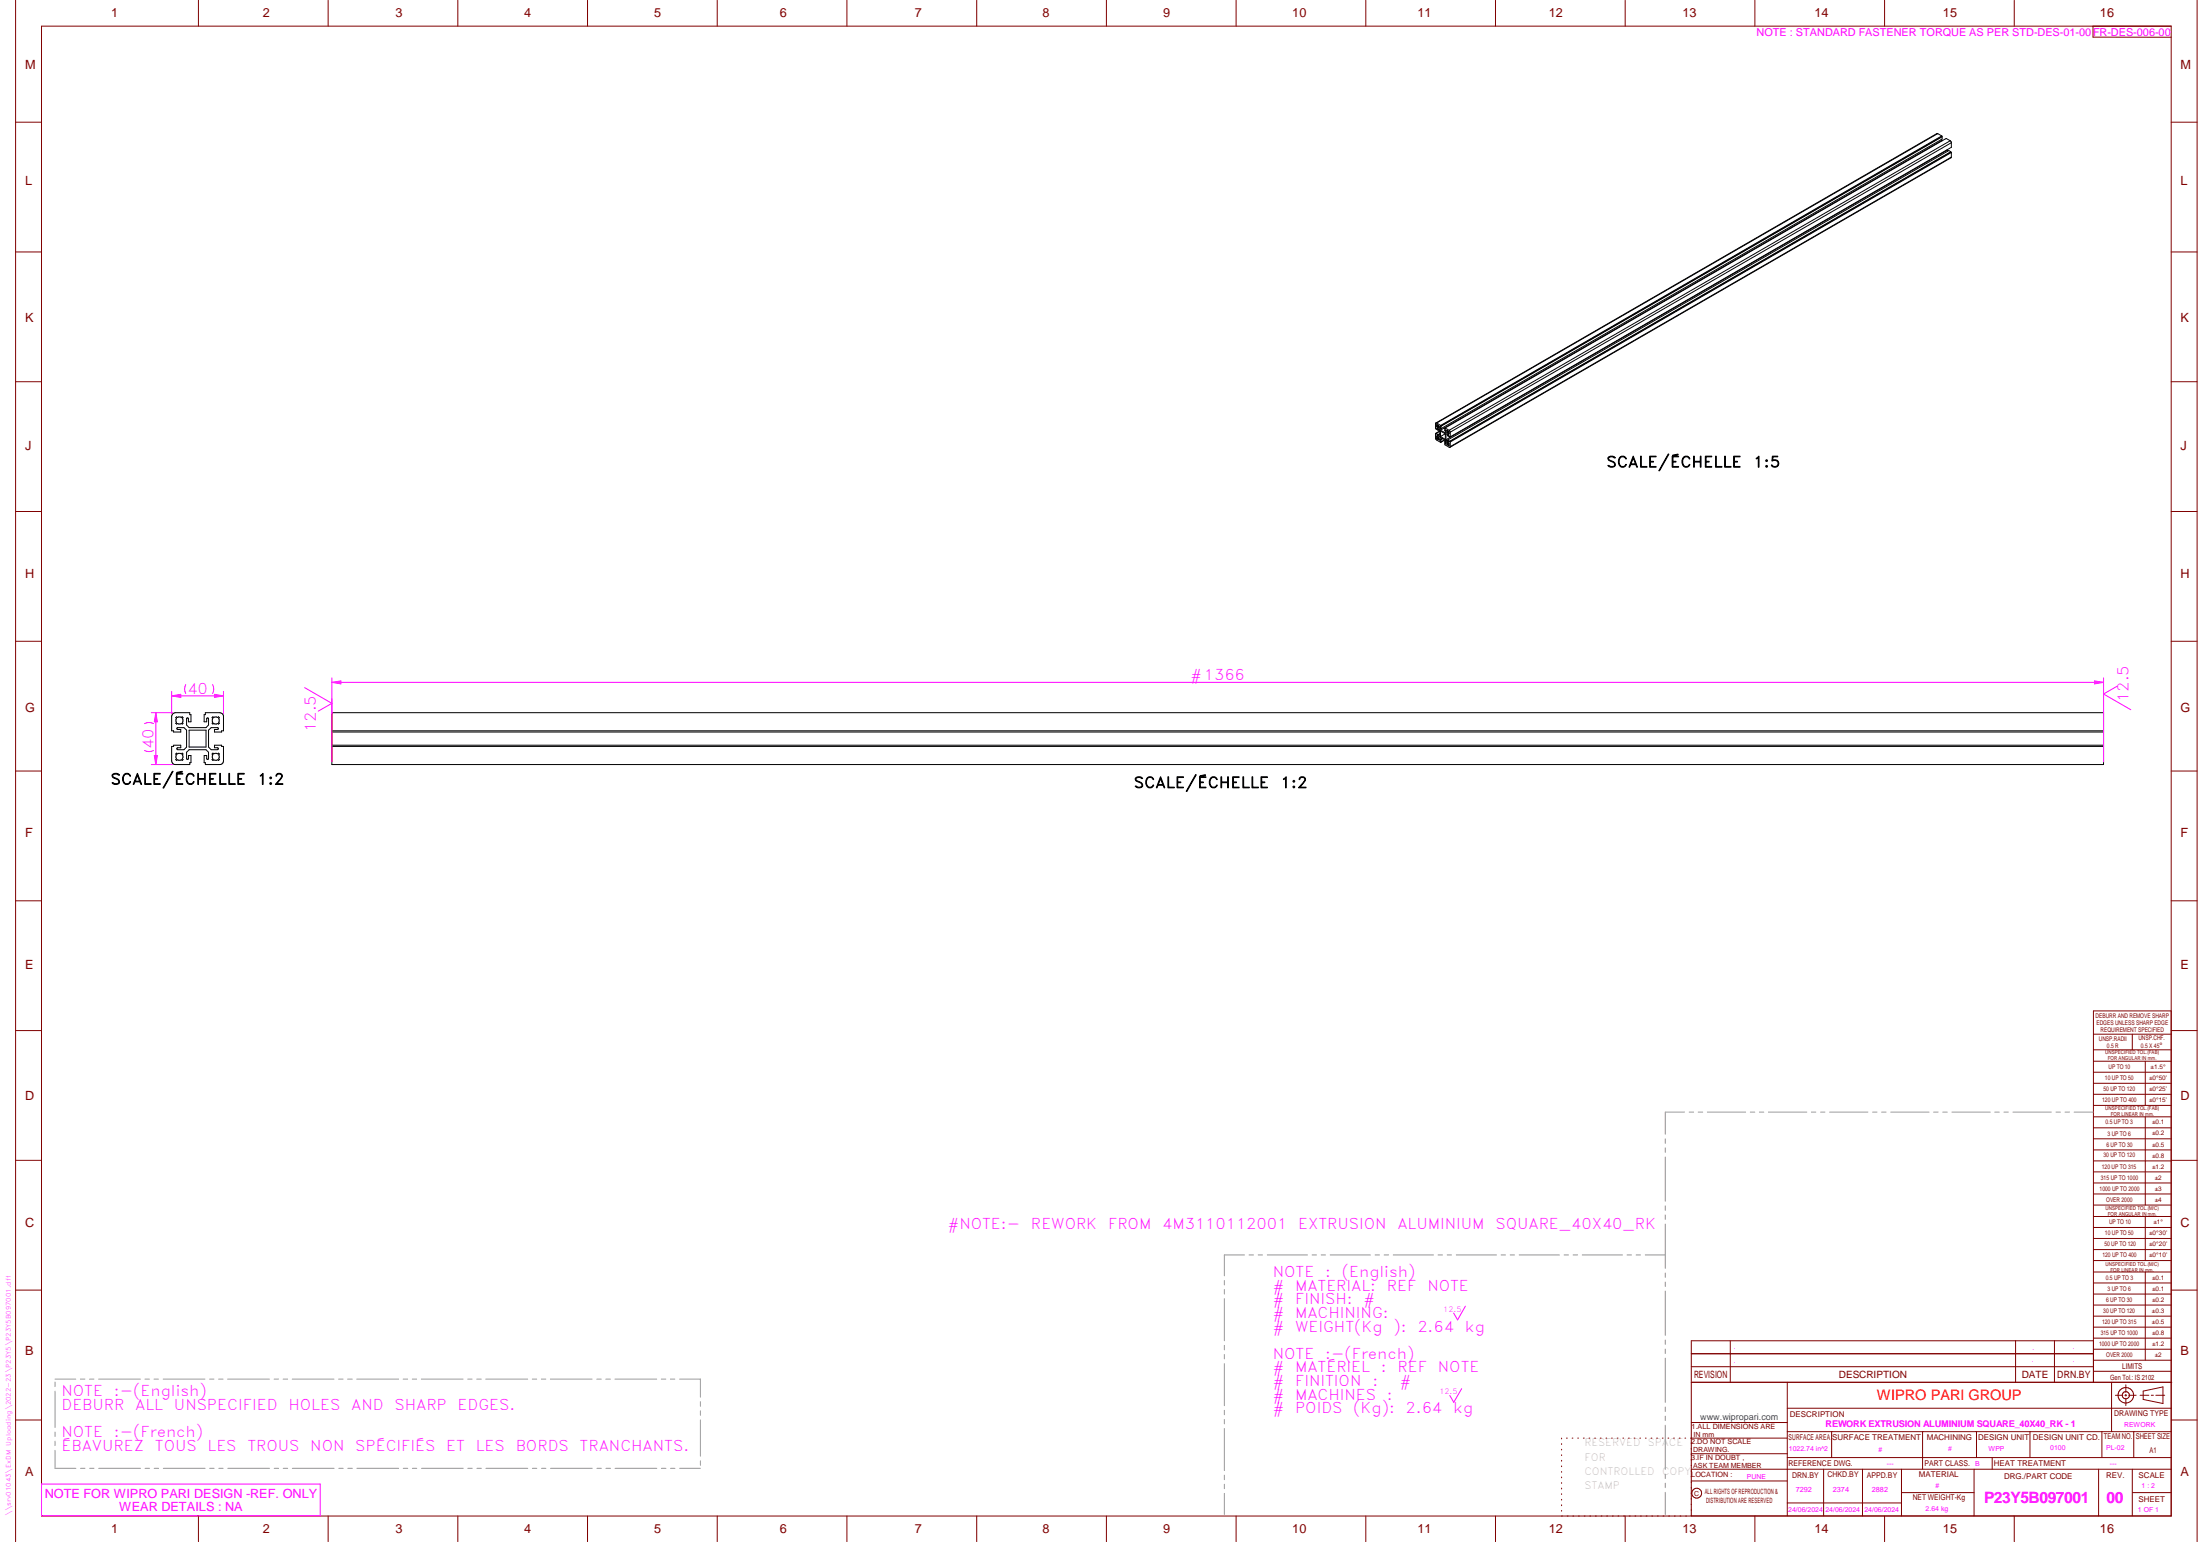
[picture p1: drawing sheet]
<svg xmlns="http://www.w3.org/2000/svg" width="848mm" height="594mm" viewBox="0 0 848 594" stroke-linecap="round" stroke-linejoin="round" font-family="sans-serif">
<g fill="none" stroke="#800000" stroke-width=".39">
<path d="M6 .1v593.9M16 10.1h821v574h-821zM76.5 .1v10M126.5 .1v10M176.5 .1v10M226.5 .1v10M276.5 .1v10M326.5 .1v10M376.5 .1v10M426.5 .1v10M476.5 .1v10M526.5 .1v10"/>
<path d="M576.5 .1v10M626.5 .1v10M676.5 .1v10M726.5 .1v10M776.5 .1v10M806.8 10.1v4.2l30.2 .1M847 .1v593.9M6 47.1h10M837 47.1h10M6 97.1h10M837 97.1h10M6 147.1h10"/>
<path d="M837 147.1h10M6 197.1h10M837 197.1h10M6 247.1h10M837 247.1h10M6 297.1h10M837 297.1h10M6 347h10M837 347h10M6 397h10M807 398.4h30M822 398.4v6.1"/>
<path d="M837 397h10M837 389.5h-30v143.1M807 404.5h30M807 408.9h30M807 413.1h30M807 417.4h30M827 408.9v17M807 421.6h30M807 425.9h30M807 430.3h30M807 434.5h30M807 438.7h30"/>
<path d="M827 430.3v34M6 447h10M807 443h30M807 447.3h30M807 451.5h30M807 455.8h30M807 460h30M837 447h10M807 464.3h30M807 468.7h30M807 472.9h30M807 477.1h30"/>
<path d="M827 468.7v16.9M6 497h10M807 481.4h30M807 485.6h30M807 490.1h30M807 494.3h30M807 498.6h30M827 490.1v33.9M837 497h10M667 516.6v16M777 516.6v16M792 516.6v16"/>
<path d="M807 502.8h30M807 507.1h30M807 511.3h30M807 515.5h30M807 519.8h30M807 516.6h-155v67.5M652 532.6h185.2M652 521.5h155M652 526.5h155M689 532.6v51.4M807 524h30M807 528.3h30"/>
<path d="M814 532.6v19M815.5 537.5h2.8M819.1 537.5h.7M819.5 533.5v2.9M819.5 537.2v.7M819.5 538.7v2.8M820.6 537.5h2.9M825 537.5h3.4M826.2 535.9l7.6-1.6v6.4l-7.6-1.5zM829.3 537.5h.8M831 537.5h3.5M6 547.1h10"/>
<path d="M602 554.1v.3M602 556.2v.3M602 558.3v.3M603.8 554.1h.4M606 554.1h.3M608.2 554.1h.3M610.4 554.1h.3M612.6 554.1h.3M614.7 554.1h.3M616.9 554.1h.3M619.1 554.1h.3M621.2 554.1h.3"/>
<path d="M623.4 554.1h.3M625.6 554.1h.3M627.8 554.1h.3M629.9 554.1h.4M632.1 554.1h.3M634.3 554.1h.3M636.5 554.1h.3M638.6 554.1h.3M640.8 554.1h.3M643 554.1h.3M645.2 554.1h.3M647.3 554.1h.4"/>
<path d="M649.5 554.1h.3M652 548h37M689 542.5h148M689 551.6h148M689 554.1h-37.3M706.1 551.6v10M741.1 551.6v14.4M761.9 551.6v10M782.5 551.6v10M810.3 551.6v10M822.5 551.6v10M837 547.1h10"/>
<path d="M602 560.5v.3M602 562.6v.3M602 564.8v.3M602 566.9v.3M602 569v.3M602 571.2v.3M602 573.3v.4M602 575.5v.3M602 577.6v.3M602 579.8v.3M652 570.6h37M652 560.1h37"/>
<path d="M689 561.6h148M689 579h44M703 566v18M718 566v18M733 575.1h28M733 566v18M761 566v18M768 561.6v4.4M809 566v18M822 566v18M822 575.1h15M837 566h-185"/>
<path d="M76.5 584.1v9.9M126.5 584.1v9.9M176.5 584.1v9.9M226.5 584.1v9.9M276.5 584.1v9.9M326.5 584.1v9.9M376.5 584.1v9.9M426.5 584.1v9.9M476.5 584.1v9.9M526.5 584.1v9.9M576.5 584.1v9.9M602 581.9v.3"/>
<path d="M626.5 584.1v9.9M652 584h185M676.5 584.1v9.9M726.5 584.1v9.9M776.5 584.1v9.9"/>
<circle cx="819.5" cy="537.5" r="2.99"/>
<circle cx="819.5" cy="537.5" r="1.39"/>
<circle cx="654.1" cy="575.3" r="1.9"/>
</g>
<path d="M66.2 266.4v8.6M66.2 268.1l3.5-.6v1.2zM71.6 263.7a3.8 3.8 0 0 0 0 3.5M82 263.7a3.8 3.8 0 0 1 0 3.5M86.1 266.4v8.6M564.9 503.2l-3 5.3-1.5-2.6M563.5 535l-3.1 5.3-1.5-2.7M16 571.8h107.4v12.2h-107.4z" fill="none" stroke="#f0f" stroke-width=".39"/>
<g fill="none" stroke="#949494" stroke-width=".39">
<path d="M641.9 438.7v1.8M649.4 428.5h-7.5v8.5M651.2 428.5h1.7M654.6 428.5h1.8M658.2 428.5h14.7M674.7 428.5h1.7M678.2 428.5h1.7M681.7 428.5h14.8M698.3 428.5h1.7M701.8 428.5h1.7M705.3 428.5h14.7M721.9 428.5h1.7"/>
<path d="M725.3 428.5h1.8M728.9 428.5h14.7M745.4 428.5h1.7M748.9 428.5h1.7M752.4 428.5h14.8M769 428.5h1.7M772.5 428.5h1.7M776 428.5h14.7M792.6 428.5h1.7M796 428.5h1.8M799.5 428.5h7.4M641.9 442.3v1.6"/>
<path d="M641.9 445.8v17M641.9 464.6v1.7M641.9 468.1v1.7M641.9 471.6v17.1M472 493.4v1.6M472 496.8v1.8M479.7 483.5h-7.7v8M481.5 483.5h1.7M485 483.5h1.7M488.5 483.5h15.5M505.8 483.5h1.7M509.3 483.5h1.7"/>
<path d="M512.8 483.5h15.5M530.1 483.5h1.7M533.6 483.5h1.7M537.1 483.5h15.5M554.4 483.5h1.7M557.9 483.5h1.7M561.4 483.5h15.5M578.7 483.5h1.6M582.2 483.5h1.7M585.6 483.5h15.5M603 483.5h1.6M606.4 483.5h1.8"/>
<path d="M609.9 483.5h15.5M627.2 483.5h1.7M630.7 483.5h1.7M634.2 483.5h7.7M641.9 490.4v1.7M641.9 493.9v1.7M641.9 497.4v17.1M472 500.3v16.3M472 518.3v1.8M641.9 516.3v1.6M641.9 519.8v1.7M472 521.8v1.7"/>
<path d="M472 525.4v16.2M641.9 523.2v17.1M472 543.3v1.7M472 546.9v1.7M472 550.3v16.2M641.9 542.1v1.7M641.9 545.6v1.7M641.9 549.1v17M472 568.3v1.8M472 571.8v1.7M472 575.4v8.1M641.9 567.9v1.7"/>
<path d="M641.9 571.4v1.8M641.9 574.9v8.6"/>
</g>
<path d="M66.8 274.9l.8-.3h5.6v.7h.4v2.8h-1v-1.4l-.4-.1-.3 .3v2.4l1 1h6.5l1-1v-2.4l-.3-.3-.4 .1v1.4h-1v-2.8h.5v-.7l5.9 .1a1.42 1.42 0 0 1 1 1.4v5.5h-.7v.4h-2.7v-.9l1.5-.3-.4-.5h-2.4l-1 1v6.5l1 1h2.4l.4-.5-1.5-.2v-1h2.7v.5h.7v5.5a1.4 1.4 0 0 1-1.4 1.5h-5.5v-.8h-.5v-2.7h1l.2 1.5 .5-.4v-2.4l-1-1h-6.5l-1 1v2.4l.5 .4 .2-1.5h1v2.7h-.4v.8h-5.6a1.4 1.4 0 0 1-1.4-1.5v-5.5h.7v-.5h2.8v1h-1.4l-.1 .4 .3 .3h2.4l1-1v-6.5l-1-1h-2.4l-.3 .3 .1 .4 1.4 .1v.9h-2.8v-.4h-.7v-5.5zM68.1 276.1l.3 .3 .5-.2 1 .2 .3-.3 .4 .4-.3 .3 .2 .5-.2 1 .3 .3-.4 .4-.3-.3-1 .2-.5-.2-.3 .3-.4-.4 .3-.3-.2-.5 .2-1-.3-.3zM82.1 276.1l.3 .3 .5-.2 1 .2 .3-.3 .4 .4-.3 .3 .2 .5-.2 1 .3 .3-.4 .4-.3-.3-.5 .2-1-.2-.3 .3-.4-.4 .3-.3-.2-.5 .2-1-.3-.3zM127.9 274.6h683v20h-683zM67.7 290.5l.4-.3 .3 .2 1-.2 .5 .2 .3-.2 .4 .3-.3 .3 .2 1-.2 .6 .3 .3-.4 .3-.3-.3-1 .2-.5-.2-.3 .3-.4-.3 .3-.3-.2-.6 .2-1zM72.9 281.3h6.5v6.5h-6.5zM82.1 290.2l.3 .2 .5-.2 1 .2 .3-.2 .4 .3-.3 .3 .2 1-.2 .6 .3 .3-.4 .3-.3-.3-.5 .2-1-.2-.3 .3-.4-.3 .3-.3-.2-1.1 .2-.5-.3-.3zM127.9 287.1h683M127.9 287.6h683M127.9 282h683M127.9 281.6h683" fill="none" stroke="#000" stroke-width=".39"/>
<path d="M66.2 268.1l3.5-.6v1.2z" fill="#f0f"/>
<path d="M82.7 267.5l3.4 .6-3.4 .6z" fill="none" stroke="#f0f" stroke-width=".39"/>
<path d="M82.7 267.5l3.4 .6-3.4 .6z" fill="#f0f"/>
<path d="M58.3 274.6h8.3M59.2 278.8a3.8 3.8 0 0 0-3.5 0M66.2 268.1h19.9M58.3 294.6h8.3M59.2 289.1a3.8 3.8 0 0 1-3.5 0M59.5 291.1h1.2l-.6 3.5z" fill="none" stroke="#f0f" stroke-width=".39"/>
<path d="M59.5 291.1h1.2l-.6 3.5z" fill="#f0f"/>
<path d="M60.1 274.6l.6 3.5h-1.2z" fill="none" stroke="#f0f" stroke-width=".39"/>
<path d="M60.1 274.6l.6 3.5h-1.2z" fill="#f0f"/>
<path d="M60.1 274.6v20M127.9 262.9l3.5-.6v1.2zM127.9 261.2v32.3M810.9 261.2v32.3" fill="none" stroke="#f0f" stroke-width=".39"/>
<path d="M127.9 262.9l3.5-.6v1.2z" fill="#f0f"/>
<path d="M807.4 262.3l3.5 .6-3.5 .6z" fill="none" stroke="#f0f" stroke-width=".39"/>
<path d="M807.4 262.3l3.5 .6-3.5 .6z" fill="#f0f"/>
<path d="M117.4 264.9l10.5 6.1-5.2 3M127.9 262.9h683M127.9 269.2v5.8M810.9 265.6v9.4M816.1 264.4l-5.2 3 10.5 6" fill="none" stroke="#f0f" stroke-width=".39"/>
<g fill="none" stroke="#000" stroke-width=".39">
<path d="M747 51.5l-193.5 111.5M747 51.5l1.5 .9M747 51.5l-193.2 111.5M748.2 53.8l.3 .4M748.5 54.2l.1 .1M748.5 54.2l-193.2 111.5M748.5 52.6l.2 .1M748.5 52.4v.2M748.5 52.4l-193.1 111.5M748.5 52.6l-193.1 111.5M748.7 52.7v.9l-193.2 111.5M748.7 52.7l-193.2 111.5"/>
<path d="M750.6 57.9l.2 .4M750.6 57.7v.2M750.6 57.9l-193.2 111.5M751.8 54.2l.4 .8M751.8 54.2l-1.6-.9-193.1 111.6M751.8 54.2l-193.2 111.6M752 58.5l-193.2 111.5M752 58.6l-193.2 111.5M752 58.6l.2 .2M752 58.5l-.8-.5-193.2 111.5M752 58.5v.1M752.2 55v1.8l-193.1 111.5"/>
<path d="M752.2 58.8v1.7M752.2 55l-193.1 111.5M752.2 58.8l-193.1 111.5M752.2 60.5l-193.3 111.8M752.2 60.5l-193.1 111.6M553.4 167v2.1l2 1.3M553.6 167h-.2M553.6 167l.8 .4M553.8 163h-.4v2.1l1 .7M553.8 163l1.6 .9M553.9 168.9l.1 .1M553.9 168.4v.5"/>
<path d="M553.9 164.3l.1 .2M553.9 163.8v.5M554 168.3l.4 .3M554 168.3l-.1 .1M554 169l.4 .3M554 163.7l.4 .3M554 163.7l-.1 .1M554 164.5l.4 .2M554.1 165.3l.3 .1M554.1 165.3l-.1-.3 .7 .4 .3 .5v2.1l-.3 .2-.6-.4M554.3 165.1l-.2 .2M554.3 167.7l-.2 .1"/>
<path d="M554.4 165.4v.4M554.4 167.4v.3M554.4 167.7l-.4-.1 .1 .2M554.4 168.6l.2 .1M554.4 168.6l-.5 .3M554.4 164l-.5 .3M554.4 164l.2 .2M554.6 168.7v.5M554.6 169.2l-.2 .1M554.6 164.2v.5M554.6 164.7h-.2M554.6 168.7l-.6 .3"/>
<path d="M554.6 164.2l-.6 .3M554.6 165.3l-.2 .1M554.8 165.5l-.4 .3M555 167l-.6 .4M555 167.4l-.6 .3M555 165.2l.3 .5M555 169.5l.2 .1M555 169.5v-.8l.3-.2 1.8 1.1 .3 1.3M555 166.2l-1.4 .8M555 166.1l-1.6 .9M555.2 169.2l.3 .2M555.2 169.2v.4"/>
<path d="M555.2 169.6h.1M555.2 169.3l-.2 .2M555.3 165.7l1.8 1.1 .3-.2-.1-.9-.1 .4M555.4 164.1l.1 .1M555.4 163.9v.2M555.4 165.1l-.4 .1M555.5 164.2v.9M555.5 169.4v.9M555.5 170.3l-.1 .1M555.5 165.1l-.4-.7-.1 .8M555.9 168.8l-.7 .4M556.1 169l-.6 .4"/>
<path d="M556.9 169.5l-1.4 .8M556.9 170.2l.3 .1M556.9 170.2l.2 1.2 1.9 .9M556.9 165.1v.8l.3 .2M557 169.5l-1.6 .9M557.1 164.9l-.2 .2M557.1 165l-.2 .1M557.1 164.9l1.5 .9M557.1 167.1l-1.8-1v2.1M557.1 167.1v2.1l-1.8-1M557.1 167.1l-1.8 1.1M557.2 170.7l.1 .2"/>
<path d="M557.2 170.3v.4M557.3 170.9h.1M557.4 170l-.5 .2M557.4 169.4l.3 .5M557.4 166l-.2 .1M557.4 170.2l-.2 .1M557.4 170.6l-.2 .1M557.7 169.9l.7 .4M557.9 166.6l.1 .2M557.9 166.1v.5M557.9 171.2l.1 .1M557.9 170.6v.6"/>
<path d="M558 166l.4 .3M558 171.3l.4 .3M558 166l-.1 .1M558 166.8l.4 .2M558 170.6l.4 .3M558 170.6h-.1M558 167.6l.4 .2M558 167.6v.3l.8 .5M558 169.5l.5 .7M558 169.5l.8 .5M558 169.7l-.3 .2M558.2 167.5l-.2 .1"/>
<path d="M558.4 166.3l.1 .2M558.4 170.9l.1 .1M558.4 166.3l-.5 .3M558.4 170.9l-.5 .3M558.5 167.6l-.1 .2M558.5 170.2l-.1 .1M558.5 167.6l-.8-.5-.3 .2v2.1M558.5 167.7l-.1 .1M558.5 166.5v.5M558.5 167h-.1M558.5 171.5l-.1 .1M558.5 171v.5"/>
<path d="M558.5 166.5l-.5 .3M558.5 171l-.5 .3M558.6 165.8l.5 .7M558.8 170.1l.3 .2M558.8 170v.1M559 168.3l-.2 .1M559.1 166.5v1.8M559.1 170.3v1.8M559.1 168.3l-.3 .1M559.1 172.1l-.1 .2"/>
</g>
<g fill="none" stroke="#949494" stroke-width=".39">
<path d="M21.2 531.3h8M21.2 532.5v1.7M21.2 536v14M31 531.3h1.7M34.5 531.3h1.7M38 531.3h16.1M55.9 531.3h1.7M59.4 531.3h1.7M62.9 531.3h16.1M80.8 531.3h1.7M84.3 531.3h1.7M87.8 531.3h16"/>
<path d="M105.7 531.3h1.7M109.1 531.3h1.8M112.6 531.3h16.1M130.6 531.3h1.6M134 531.3h1.8M137.5 531.3h16.1M155.4 531.3h1.7M158.9 531.3h1.7M162.4 531.3h16.1M180.3 531.3h1.7M183.8 531.3h1.7M187.3 531.3h16.1"/>
<path d="M205.2 531.3h1.7M208.7 531.3h1.7M212.2 531.3h16.1M230.1 531.3h1.7M233.6 531.3h1.7M237.1 531.3h16.1M254.9 531.3h1.8M258.4 531.3h1.7M262 531.3h8v7M21.2 558.8v6.9h8.1M21.2 551.7v1.7M21.2 555.2v1.7"/>
<path d="M270 540v1.8M270 543.6v1.7M270 547.1v13.9M31 565.7h1.8M34.5 565.7h1.7M38.1 565.7h16M55.9 565.7h1.8M59.4 565.7h1.7M62.9 565.7h16.1M80.8 565.7h1.7M84.3 565.7h1.7M87.8 565.7h16.1"/>
<path d="M105.7 565.7h1.7M109.2 565.7h1.7M112.7 565.7h16.1M130.6 565.7h1.7M134.1 565.7h1.7M137.6 565.7h16.1M155.4 565.7h1.8M159 565.7h1.7M162.5 565.7h16.1M180.3 565.7h1.7M183.9 565.7h1.6M187.3 565.7h16.2"/>
<path d="M205.2 565.7h1.7M208.7 565.7h1.7M212.2 565.7h16.1M230.1 565.7h1.7M233.6 565.7h1.7M237.1 565.7h16.1M255 565.7h1.7M258.5 565.7h1.7M262 565.7h8M270 562.8v1.7"/>
</g>
<g font-size="6" fill="#f0f">
<text x="764.8" y="578.9">P23Y5B097001</text>
<text x="812.1" y="578.9">00</text>
</g>
<g font-size="5.7">
<text x="619.3" y="180">SCALE/ÉCHELLE</text>
<text x="675.8" y="180">1:5</text>
<text x="42.6" y="302.2">SCALE/ÉCHELLE</text>
<text x="99.2" y="302.2">1:2</text>
<text x="437" y="303.5">SCALE/ÉCHELLE</text>
<text x="493.6" y="303.5">1:2</text>
</g>
<g font-size="5.7" fill="#f0f">
<text x="459" y="262">#1366</text>
<text x="72.2" y="267.2">40</text>
<text x="820.5" y="270.4" transform="rotate(-90 820.5 270.4)">12.5</text>
<text x="121.8" y="282" transform="rotate(-90 121.8 282)">12.5</text>
<text x="59.2" y="288.5" transform="rotate(-90 59.2 288.5)">40</text>
<text x="365.4" y="473.5">#NOTE:-</text>
<text x="397.4" y="473.5">REWORK</text>
<text x="427.1" y="473.5">FROM</text>
<text x="448" y="473.5">4M3110112001</text>
<text x="500.4" y="473.5">EXTRUSION</text>
<text x="538.7" y="473.5">ALUMINIUM</text>
<text x="576.4" y="473.5">SQUARE_40X40_RK</text>
<text x="490.6" y="492">NOTE</text>
<text x="510.8" y="492">:</text>
<text x="517.3" y="492">(English)</text>
<text x="490.6" y="497.2">#</text>
<text x="499.2" y="497.2">MATERIAL:</text>
<text x="534.7" y="497.2">REF</text>
<text x="550.2" y="497.2">NOTE</text>
<text x="490.6" y="502.5">#</text>
<text x="499.2" y="502.5">FINISH:</text>
<text x="525.6" y="502.5">#</text>
<text x="490.6" y="507.7">#</text>
<text x="499.2" y="507.7">MACHINING:</text>
<text x="490.6" y="513">#</text>
<text x="499.2" y="513">WEIGHT(Kg</text>
<text x="537.2" y="513">):</text>
<text x="546.4" y="513">2.64</text>
<text x="564.7" y="513">kg</text>
<text x="490.6" y="523.5">NOTE</text>
<text x="510.8" y="523.5">:-(French)</text>
<text x="490.6" y="528.7">#</text>
<text x="490.6" y="534">#</text>
<text x="499.2" y="528.7">MATÉRIEL</text>
<text x="499.2" y="534">FINITION</text>
<text x="529" y="534">:</text>
<text x="532.3" y="528.7">:</text>
<text x="538.7" y="528.7">REF</text>
<text x="539.6" y="534">#</text>
<text x="554.3" y="528.7">NOTE</text>
<text x="23.7" y="538">NOTE</text>
<text x="43.9" y="538">:-(English)</text>
<text x="490.6" y="539.2">#</text>
<text x="499.2" y="539.2">MACHINES</text>
<text x="534.7" y="539.2">:</text>
<text x="23.7" y="543.3">DEBURR</text>
<text x="52.2" y="543.3">ALL</text>
<text x="67.1" y="543.3">UNSPECIFIED</text>
<text x="111.2" y="543.3">HOLES</text>
<text x="135.4" y="543.3">AND</text>
<text x="152" y="543.3">SHARP</text>
<text x="176.4" y="543.3">EDGES.</text>
<text x="490.6" y="544.5">#</text>
<text x="499.2" y="544.5">POIDS</text>
<text x="521.7" y="544.5">(Kg):</text>
<text x="541.9" y="544.5">2.64</text>
<text x="560.1" y="544.5">kg</text>
<text x="23.7" y="553.8">NOTE</text>
<text x="43.9" y="553.8">:-(French)</text>
<text x="23.7" y="559">ÉBAVUREZ</text>
<text x="59.7" y="559">TOUS</text>
<text x="80" y="559">LES</text>
<text x="95.4" y="559">TROUS</text>
<text x="119.6" y="559">NON</text>
<text x="137" y="559">SPÉCIFIÉS</text>
<text x="172.1" y="559">ET</text>
<text x="183.4" y="559">LES</text>
<text x="198.8" y="559">BORDS</text>
<text x="223.4" y="559">TRANCHANTS.</text>
</g>
<text font-size="5.6" fill="#f00" x="723.5" y="539.3">WIPRO PARI GROUP</text>
<g font-size="4.9" fill="#800000">
<text x="42.9" y="6.6">1</text>
<text x="101.3" y="6.7">2</text>
<text x="152.5" y="6.7">3</text>
<text x="202.1" y="6.7">4</text>
<text x="252.1" y="6.7">5</text>
<text x="300.6" y="6.7">6</text>
<text x="352.6" y="6.7">7</text>
<text x="401.9" y="6.7">8</text>
<text x="448.4" y="6.7">9</text>
<text x="498.1" y="6.7">10</text>
<text x="546.4" y="6.7">11</text>
<text x="597" y="6.7">12</text>
<text x="648.5" y="6.6">13</text>
<text x="699.4" y="6.6">14</text>
<text x="749" y="6.7">15</text>
<text x="809.5" y="6.6">16</text>
<text x="9.7" y="26.7">M</text>
<text x="840.6" y="26.7">M</text>
<text x="9.7" y="71.4">L</text>
<text x="840.6" y="71.4">L</text>
<text x="9.7" y="124.2">K</text>
<text x="840.6" y="124.2">K</text>
<text x="9.7" y="173.4">J</text>
<text x="840.6" y="173.4">J</text>
<text x="9.7" y="222.7">H</text>
<text x="840.6" y="222.7">H</text>
<text x="9.7" y="274.3">G</text>
<text x="840.6" y="274.3">G</text>
<text x="9.7" y="322.6">F</text>
<text x="840.6" y="322.6">F</text>
<text x="9.7" y="373.3">E</text>
<text x="840.6" y="373.3">E</text>
<text x="9.7" y="423.8">D</text>
<text x="840.6" y="423.8">D</text>
<text x="9.7" y="472.8">C</text>
<text x="840.6" y="472.8">C</text>
<text x="9.7" y="522.1">B</text>
<text x="840.6" y="522.1">B</text>
<text x="9.7" y="568.7">A</text>
<text x="840.6" y="568.7">A</text>
<text x="42.9" y="590.6">1</text>
<text x="101.3" y="590.7">2</text>
<text x="152.5" y="590.7">3</text>
<text x="202.1" y="590.7">4</text>
<text x="252.1" y="590.7">5</text>
<text x="300.6" y="590.7">6</text>
<text x="352.6" y="590.7">7</text>
<text x="401.9" y="590.7">8</text>
<text x="448.4" y="590.7">9</text>
<text x="498.1" y="590.7">10</text>
<text x="546.4" y="590.7">11</text>
<text x="597" y="590.7">12</text>
<text x="648.5" y="590.6">13</text>
<text x="699.4" y="590.5">14</text>
<text x="749" y="590.7">15</text>
<text x="809.5" y="590.5">16</text>
</g>
<g font-size="4.9" fill="#f0f">
<text x="17.2" y="577">NOTE FOR WIPRO PARI DESIGN -REF. ONLY</text>
<text x="45.9" y="582.3">WEAR DETAILS : NA</text>
</g>
<text font-size="4.2" fill="#f0f" x="677.1" y="13.9">NOTE : STANDARD FASTENER TORQUE AS PER STD-DES-01-00FR-DES-006-00</text>
<g font-size="3.9" fill="#800000">
<text x="653" y="530.9">REVISION</text>
<text x="708.9" y="530.9">DESCRIPTION</text>
<text x="779.4" y="530.9">DATE</text>
<text x="793.1" y="530.9">DRN.BY</text>
</g>
<g font-size="3.9" fill="#c0c0c0">
<text x="610.8" y="557.1">RESERVED</text>
<text x="635.2" y="557.1">SPACE</text>
<text x="610.8" y="562.7">FOR</text>
<text x="610.8" y="568.3">CONTROLLED</text>
<text x="640.7" y="568.3">COPY</text>
<text x="610.8" y="573.8">STAMP</text>
</g>
<text font-size="3.6" fill="#f0f" x="703.7" y="549.8">REWORK EXTRUSION ALUMINIUM SQUARE_40X40_RK - 1</text>
<text font-size="3.5" fill="#00f" x="655.4" y="547.1">www.wipropari.com</text>
<g font-size="3.1" fill="#800000">
<text x="818.1" y="527.3">LIMITS</text>
<text x="815" y="545.5">DRAWING TYPE</text>
<text x="690" y="546.1">DESCRIPTION</text>
<text x="689.5" y="554.6">SURFACE AREA</text>
<text x="706.2" y="554.6">SURFACE TREATMENT</text>
<text x="742.7" y="554.6">MACHINING</text>
<text x="762.5" y="554.6">DESIGN UNIT</text>
<text x="783.6" y="554.6">DESIGN UNIT CD.</text>
<text x="811" y="554.4">TEAM NO.</text>
<text x="823.3" y="554.5">SHEET SIZE</text>
<text x="828.6" y="559.9">A1</text>
<text x="689.4" y="564.9">REFERENCE DWG.</text>
<text x="690.8" y="569.3">DRN.BY</text>
<text x="704.4" y="569.2">CHKD.BY</text>
<text x="719.6" y="569.3">APPD.BY</text>
<text x="739.7" y="569.1">MATERIAL</text>
<text x="741.8" y="564.7">PART CLASS.</text>
<text x="768.6" y="564.7">HEAT TREATMENT</text>
<text x="772.5" y="569.7">DRG./PART CODE</text>
<text x="811.9" y="569.3">REV.</text>
<text x="824.4" y="569.4">SCALE</text>
<text x="737.3" y="578">NET WEIGHT-Kg</text>
<text x="824.4" y="578.5">SHEET</text>
</g>
<text font-size="3" fill="#800000" x="832.4" y="403.9">°</text>
<g font-size="2.8" fill="#f0f">
<text x="556.3" y="505.4">12.5</text>
<text x="554.9" y="537.2">12.5</text>
<text x="692.2" y="575">7292</text>
<text x="706.5" y="574.9">2374</text>
<text x="721.6" y="575">2882</text>
</g>
<g font-size="2.8" fill="#800000">
<text x="813.4" y="531.5">Gen Tol.: IS 2102</text>
<text x="652.1" y="550.4">1.ALL DIMENSIONS ARE</text>
<text x="652" y="556.4">2.DO NOT SCALE</text>
<text x="652" y="562.5">3.IF IN DOUBT ,</text>
<text x="652" y="569.2">LOCATION :</text>
<text x="657.2" y="575.8">ALL RIGHTS OF REPRODUCTION &amp;</text>
<text x="657.7" y="579.2">DISTRIBUTION ARE RESERVED</text>
</g>
<g font-size="2.7" fill="#f0f">
<text x="818.8" y="549.9">REWORK</text>
<text x="689.6" y="559.1">1022.74 in^2</text>
<text x="724.1" y="559.2">#</text>
<text x="751" y="559.1">#</text>
<text x="766.6" y="559">WPP</text>
<text x="790.3" y="558.8">0100</text>
<text x="811.9" y="558.8">PL-02</text>
<text x="673.4" y="569.6">PUNE</text>
<text x="727.4" y="564.9">---</text>
<text x="761.4" y="564.9">B</text>
<text x="813.3" y="564.9">---</text>
<text x="746.1" y="573.2">#</text>
<text x="825.6" y="573.4">1 : 2</text>
<text x="689.4" y="582.4">24/06/2024</text>
<text x="703.7" y="582.5">24/06/2024</text>
<text x="718.7" y="582.6">24/06/2024</text>
<text x="742.3" y="582.2">2.64 kg</text>
<text x="824.1" y="582.4">1 OF 1</text>
</g>
<g font-size="2.7" fill="#800000">
<text x="652.9" y="553.5">IN mm</text>
<text x="652.7" y="559.5">DRAWING.</text>
<text x="652.7" y="565.5">ASK TEAM MEMBER</text>
<text x="653.1" y="576.3">C</text>
</g>
<g font-size="2.5" fill="#800000">
<text x="807.8" y="392">DEBURR AND REMOVE SHARP</text>
<text x="808.2" y="394.8">EDGES UNLESS SHARP EDGE</text>
<text x="809.1" y="400.9">UNSP.RADII</text>
<text x="809.8" y="397.6">REQUIREMENT SPECIFIED</text>
<text x="824.4" y="400.7">UNSP.CHF.</text>
<text x="812.2" y="403.6">0.5 R</text>
<text x="825.3" y="403.9">0.5 X 45</text>
<text x="812.8" y="411.8">UP TO 10</text>
<text x="829.1" y="411.9">±1.5°</text>
<text x="811.4" y="416.1">10 UP TO 50</text>
<text x="828.5" y="416.1">±0°50'</text>
<text x="810.4" y="424.5">120 UP TO 400</text>
<text x="810.9" y="420.3">50 UP TO 120</text>
<text x="828.5" y="424.5">±0°15'</text>
<text x="828.5" y="420.3">±0°25'</text>
<text x="811.7" y="433.2">0.5 UP TO 3</text>
<text x="812.5" y="437.5">3 UP TO 6</text>
<text x="829.6" y="437.4">±0.2</text>
<text x="829.6" y="433.2">±0.1</text>
<text x="812" y="441.7">6 UP TO 30</text>
<text x="829.6" y="441.7">±0.5</text>
<text x="810.9" y="445.9">30 UP TO 120</text>
<text x="829.6" y="446">±0.8</text>
<text x="809.9" y="454.4">315 UP TO 1000</text>
<text x="810.3" y="450.2">120 UP TO 315</text>
<text x="829.6" y="450.2">±1.2</text>
<text x="830.7" y="454.4">±2</text>
<text x="809.4" y="458.7">1000 UP TO 2000</text>
<text x="830.6" y="458.7">±3</text>
<text x="811.9" y="463">OVER 2000</text>
<text x="830.7" y="463">±4</text>
<text x="813.1" y="471.6">UP TO 10</text>
<text x="830.1" y="471.6">±1°</text>
<text x="811.4" y="475.9">10 UP TO 50</text>
<text x="828.5" y="475.9">±0°30'</text>
<text x="810.4" y="484.4">120 UP TO 400</text>
<text x="811.2" y="480.1">50 UP TO 120</text>
<text x="828.5" y="484.4">±0°10'</text>
<text x="828.5" y="480.1">±0°20'</text>
<text x="811.7" y="493">0.5 UP TO 3</text>
<text x="812.4" y="497.2">3 UP TO 6</text>
<text x="829.6" y="497.3">±0.1</text>
<text x="829.6" y="493">±0.1</text>
<text x="811.9" y="501.5">6 UP TO 30</text>
<text x="829.6" y="501.5">±0.2</text>
<text x="810.8" y="505.8">30 UP TO 120</text>
<text x="829.6" y="505.8">±0.3</text>
<text x="809.8" y="514.3">315 UP TO 1000</text>
<text x="810.3" y="510.1">120 UP TO 315</text>
<text x="829.6" y="510">±0.5</text>
<text x="829.6" y="514.3">±0.8</text>
<text x="809.2" y="518.5">1000 UP TO 2000</text>
<text x="829.6" y="518.5">±1.2</text>
<text x="811.9" y="522.8">OVER 2000</text>
<text x="830.6" y="522.7">±2</text>
</g>
<g font-size="2.5" fill="#f0f">
<text x="668.4" y="519.9">.</text>
<text x="783.5" y="520">.</text>
<text x="799.1" y="519.9">.</text>
<text x="668.4" y="524.9">.</text>
<text x="783.3" y="524.8">.</text>
<text x="799.1" y="524.8">.</text>
</g>
<g font-size="2.4" fill="#f0f">
<text x="4.1" y="556.9" transform="rotate(-90 4.1 556.9)">Uploading\2022-23\P23Y5\P23Y5B097001.dft</text>
<text x="4.1" y="584.1" transform="rotate(-90 4.1 584.1)">\\srv01043\ExDM</text>
</g>
<g font-size="2.1" fill="#800000">
<text x="811.5" y="406.1">UNSPECIFIED TOL.(FAB)</text>
<text x="812.5" y="408.5">FOR ANGULAR IN mm.</text>
<text x="811.6" y="427.7">UNSPECIFIED TOL.(FAB)</text>
<text x="813.6" y="430.1">FOR LINEAR IN mm.</text>
<text x="811.7" y="466.1">UNSPECIFIED TOL.(M/C)</text>
<text x="812.5" y="468.5">FOR ANGULAR IN mm.</text>
<text x="811.7" y="487.6">UNSPECIFIED TOL.(M/C)</text>
<text x="813.6" y="489.9">FOR LINEAR IN mm.</text>
</g>
</svg>
